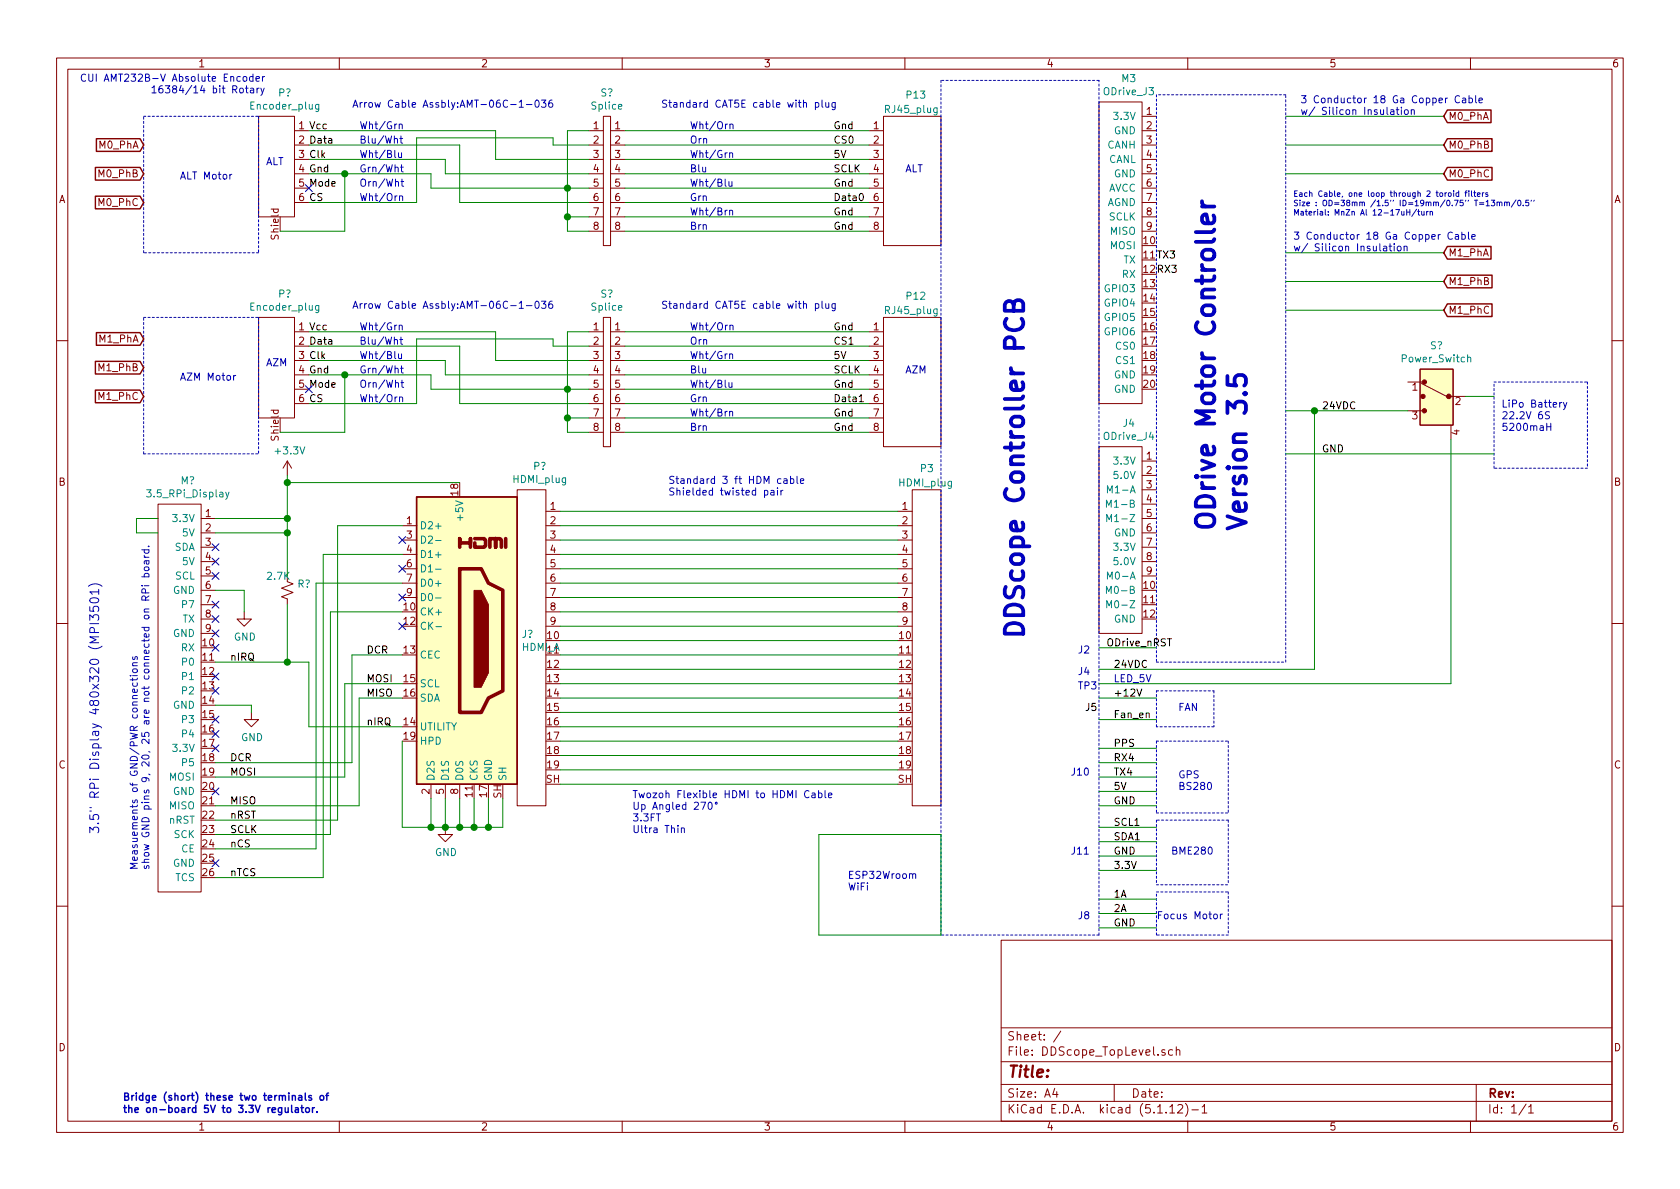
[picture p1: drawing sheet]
<svg xmlns="http://www.w3.org/2000/svg" width="297mm" height="210mm" viewBox="0 0 297 210" stroke-linecap="round" stroke-linejoin="round" font-family="sans-serif">
<g fill="none" stroke="#840000" stroke-width=".18">
<path d="M10 10.3h277v189.9h-277zM12 12.2h273v186.1h-273zM60 10.3v1.9M110 10.3v1.9M160 10.3v1.9M194.3 18h7.6v53.4h-7.6zM210 10.3v1.9M260 10.3v1.9M45.7 20.6h6.4v17.7h-6.4zM52.1 23.1h2.5M52.1 25.6h2.5M52.1 28.2h2.5"/>
<path d="M52.1 30.7h2.5M52.1 33.3h2.5M52.1 35.8h2.5M104.1 23.1h2.6M104.1 25.6h2.6M104.1 28.2h2.6M104.1 30.7h2.6M104.1 33.3h2.6M104.1 35.8h2.6M104.1 38.3h2.6M106.7 20.6h1.2v22.8h-1.2zM107.9 23.1h2.6"/>
<path d="M107.9 25.6h2.6M107.9 28.2h2.6M107.9 30.7h2.6M107.9 33.3h2.6M107.9 35.8h2.6M107.9 38.3h2.6M153.7 23.1h2.5M153.7 25.6h2.5M153.7 28.2h2.5M153.7 30.7h2.5M153.7 33.3h2.5M153.7 35.8h2.5"/>
<path d="M153.7 38.3h2.5M156.2 20.6h10.2v22.8h-10.2zM201.9 23.1h2.6M201.9 25.6h2.6M201.9 28.2h2.6M201.9 30.7h2.6M201.9 33.3h2.6M201.9 35.8h2.6M201.9 38.3h2.6M201.9 20.6h2.6M45.7 56.1h6.4v17.8h-6.4zM52.1 58.7h2.5"/>
<path d="M104.1 40.9h2.6M104.1 58.7h2.6M106.7 56.1h1.2v22.9h-1.2zM107.9 40.9h2.6M107.9 58.7h2.6M153.7 40.9h2.5M153.7 58.7h2.5M156.2 56.1h10.2v22.9h-10.2zM201.9 40.9h2.6M10 60.2h2M52.1 61.2h2.5M52.1 63.7h2.5"/>
<path d="M52.1 66.3h2.5M52.1 68.8h2.5M52.1 71.4h2.5M104.1 61.2h2.6M104.1 63.7h2.6M104.1 66.3h2.6M104.1 68.8h2.6M104.1 71.4h2.6M104.1 73.9h2.6M104.1 76.4h2.6M107.9 61.2h2.6M107.9 63.7h2.6"/>
<path d="M107.9 66.3h2.6M107.9 68.8h2.6M107.9 71.4h2.6M107.9 73.9h2.6M107.9 76.4h2.6M153.7 61.2h2.5M153.7 63.7h2.5M153.7 66.3h2.5M153.7 68.8h2.5M153.7 71.4h2.5M153.7 73.9h2.5M153.7 76.4h2.5"/>
<path d="M194.3 79h7.6v33h-7.6zM248.9 67.6h2.6M248.9 72.6h2.6M251.1 65.3h5.8v9.9h-5.8zM251.3 67.8l4.5 2.3M256.5 70.1h2.6M256.5 75.2v2.5M285 60.2h2M27.9 89.1h7.7v68.6h-7.7zM35.6 91.7h2.5M35.6 94.2h2.5M35.6 96.8h2.5"/>
<path d="M35.6 99.3h2.5M50.8 81.5l-.8 1.3M50.8 81.5v2.6M50.8 81.5l.8 1.3M71.1 93h2.6M71.1 95.5h2.6M71.1 98h2.6M91.4 86.6h5.1v55.9h-5.1zM96.5 90.4h2.6M96.5 93h2.6M96.5 95.5h2.6M96.5 98h2.6"/>
<path d="M158.7 90.4h2.6M158.7 93h2.6M158.7 95.5h2.6M158.7 98h2.6M161.3 86.6h5.1v55.9h-5.1zM201.9 91.7h2.6M201.9 94.2h2.6M201.9 96.8h2.6M201.9 99.3h2.6M201.9 81.5h2.6M201.9 84.1h2.6M201.9 86.6h2.6"/>
<path d="M201.9 89.1h2.6M10 110.3h2M35.6 101.8h2.5M35.6 104.4h2.5M35.6 106.9h2.5M35.6 109.5h2.5M35.6 112h2.5M43.2 108.2v1.3h1.2l-1.2 1.2-1.3-1.2h1.3M50.8 102.9l1 .3-2 .8 2 .8-2 .7 1 .4v1M71.1 100.6h2.6M71.1 103.1h2.6M71.1 105.7h2.6"/>
<path d="M96.5 100.6h2.6M96.5 103.1h2.6M96.5 105.7h2.6M96.5 108.2h2.6M96.5 110.7h2.6M158.7 100.6h2.6M158.7 103.1h2.6M158.7 105.7h2.6M158.7 108.2h2.6M158.7 110.7h2.6M201.9 101.8h2.6M285 110.3h2"/>
<path d="M44.4 126v1.2h1.3l-1.3 1.3-1.2-1.3h1.2M76.2 138.7v2.5M78.7 138.7v2.5M81.3 138.7v2.5M78.7 146.3v1.3h1.3l-1.3 1.2-1.2-1.2h1.2M10 160.2h2M177 166.3h108v32h-108zM285 160.2h2M60 198.3v1.9M110 198.3v1.9M160 198.3v1.9M177 194.8h108"/>
<path d="M177 191.8h108M177 187.8h108M177 181.8h108M186.5 192.5l-.4 1h1M186.8 193v1M187.6 182.3l-1.3 2M197 191.8v3M206 185.7l-.4-.1-.2 .2 .1 .2 .5 .2v.3h-.6M206.8 195.8l.5-.5v1.5M206.8 196.8h.9M207.3 185.7l-.4-.1-.3 .3 .1 .6 .2 .1 .4-.1M208 185.7l.2-.1 .3 .1 .1 .9"/>
<path d="M208 185.1v1.5M208.3 195.5l.2-.2h.3l.2 .2 .1 .3-.9 1h.9M209.6 195.1a1.71 1.71 0 0 1 0 2.3M210 198.3v1.9M210.7 196.3h1.2M212.5 195.8l.5-.5v1.5M212.5 196.8h.9M260 198.3v1.9M261 191.8v6.5M269.8 195.2l-1.2 2M270.3 195.8l.4-.5v1.5M270.3 196.8h.8"/>
</g>
<g fill="none" stroke="#008484" stroke-width=".18">
<path d="M56.4 18.5l-.1 1.1-.2 .1h-.3M56.4 18.5h-.4l-.2 .2 .1 .5h.5M165.7 19.1l-.1 1.1-.1 .1h-.3M165.7 19.1h-.4l-.2 .2 .1 .6h.5M56.4 54l-.1 1.2-.2 .1-.3-.1M56.4 54.1l-.4-.1-.2 .2 .1 .6h.5M165.7 54.6l-.1 1.2-.1 .1-.3-.1M165.7 54.7l-.4-.1-.2 .3 .1 .5h.5M259.5 63.3l.2-.1h.3v.8M39.9 87l.3 .9M40.5 87l-.4 1.2-.2 .1M77 95.6h1"/>
<path d="M195.6 89.7v-1.3l.4 1 .5-1v1.3M195.7 92.2v-1.2l.4 .9 .4-.9v1.2M195.8 87.2v-1.3l.4 .9 .4-.9v1.3M77 100.7h1M77 105.7h1M77.1 110.8h1M195.6 104.9v-1.2l.4 .9 .5-.9v1.2M195.7 107.5v-1.3l.4 .9 .4-.9v1.3M195.8 102.4v-1.3l.4 1 .4-1v1.3"/>
</g>
<g fill="#ffffc2" stroke="#ffffc2" stroke-width=".18">
<path d="M251.1 65.3h5.8v9.9h-5.8z"/>
<path d="M73.7 87.9h17.7v50.8h-17.7z"/>
</g>
<g fill="#840000" stroke="#840000" stroke-width=".18">
<path d="M83.8 104.4h1.3l1.3 2.5v12.1l-1.3 2.5h-1.3z"/>
<circle cx="256.2" cy="70.1" r=".41"/>
<circle cx="251.8" cy="72.6" r=".38"/>
<circle cx="251.8" cy="67.6" r=".38"/>
<circle cx="251.6" cy="70.1" r=".38"/>
</g>
<g fill="none" stroke="#840000" stroke-width=".25">
<path d="M255.9 19.5h7.7v2.2h-7.7l-.6-1.1zM16.9 29.6h7.9l.6 1.1-.6 1.1h-7.9zM16.9 34.7h7.9l.6 1.1-.6 1.1h-7.9zM17 24.5h7.8l.6 1.1-.6 1.2h-7.8zM255.9 29.6h7.9v2.2h-7.9l-.6-1.1zM255.9 24.5h7.9v2.3h-7.9l-.6-1.2zM17 58.8h7.8l.6 1.1-.6 1.2h-7.8zM255.9 43.6h7.7v2.2h-7.7l-.6-1.1zM255.9 48.7h7.9v2.2h-7.9l-.6-1.1zM255.9 53.7h7.9v2.3h-7.9l-.6-1.1zM16.9 63.9h7.9l.6 1.1-.6 1.1h-7.9zM16.9 69h7.9l.6 1.1-.6 1.1h-7.9z"/>
<path d="M73.7 87.9h17.7v50.8h-17.7z"/>
</g>
<path d="M81.3 96.8v-1.6v.8h1.9v-.8v1.6M83.9 95.2h1.7l.3 .3v1l-.3 .3h-1.7v-.8M86.6 96.8v-1.6h1v1.6v-1.6h.8l.2 .3v1.3M89.4 95.2v1.6M81.3 100.6h3.8l1.3 2.5 2.5 1.3v17.8l-2.5 1.2-1.3 2.6h-3.8z" fill="none" stroke="#840000" stroke-width=".63"/>
<g fill="none" stroke="#0000c2" stroke-width=".18" stroke-dasharray=".4 .4">
<path d="M166.4 14.2v151.1M194.3 14.2h-27.9M204.5 16.8v100.3M227.3 16.8h-22.8M25.4 20.6h20.3M45.7 20.6v24.1M25.4 44.7v-24.1M25.4 56.1h20.3M45.7 56.1v24.2M45.7 44.7h-20.3M264.2 67.6h16.5M280.7 67.6v15.2"/>
<path d="M25.4 80.3h20.3M25.4 80.3v-24.2M264.2 82.8v-15.2M280.7 82.8h-16.5M204.5 117.1h22.8M227.3 117.1v-100.3M204.5 131.1v12.7M204.5 128.5v-6.3M204.5 131.1h12.7M204.5 122.2h10.1M214.6 128.5h-10.1M214.6 122.2v6.3"/>
<path d="M217.2 131.1v12.7M204.5 143.8h12.7M204.5 157.7h12.7M204.5 156.5h12.7M204.5 145v11.5M217.2 157.7v7.6M217.2 145v11.5M217.2 145h-12.7M194.3 165.3v-151.1M194.3 165.3h-27.9M204.5 165.3v-7.6M217.2 165.3h-12.7"/>
</g>
<g fill="none" stroke="#008400" stroke-width=".18">
<path d="M54.6 28.2h24.1v2.5h25.4M54.6 30.7h21.6v2.6h27.9M54.6 23.1h33v5.1h16.5M54.6 25.6h26.7v10.2h22.8M61 30.7v10.2h-11.5M100.3 38.3h3.8M104.1 23.1h-3.8v17.8h3.8M104.1 25.6h-6.3v-1.2h-24.1v11.4h-19.1M110.5 30.7h43.2M110.5 23.1h43.2M110.5 28.2h43.2M110.5 35.8h43.2"/>
<path d="M110.5 25.6h43.2M110.5 33.3h43.2M110.5 38.3h43.2M227.3 30.7h28M227.3 25.6h28M227.3 20.6h28M54.6 58.7h33v5h16.5M104.1 58.7h-3.8v17.7h3.8M110.5 40.9h43.2M110.5 58.7h43.2M227.3 44.7h28M227.3 49.8h28"/>
<path d="M227.3 54.9h28M54.6 63.7h24.1v2.6h25.4M54.6 66.3h21.6v2.5h27.9M54.6 61.2h26.7v10.2h22.8M61 66.3v10.1h-11.5M100.3 73.9h3.8M104.1 61.2h-6.3v-1.3h-24.1v11.5h-19.1M110.5 66.3h43.2M110.5 63.7h43.2M110.5 61.2h43.2M110.5 71.4h43.2M110.5 68.8h43.2"/>
<path d="M110.5 73.9h43.2M110.5 76.4h43.2M227.3 72.6h21.6M232.4 72.6v45.8h-38.1M256.5 77.7v43.2h-62.2M259.1 70.1h5.1M27.9 91.7h-3.8v2.5h3.8M38.1 91.7h12.7M38.1 94.2h12.7M50.8 84.1v17.7M50.8 85.3h30.5M71.1 98h-14v57.2h-19"/>
<path d="M71.1 93h-11.4v52h-21.6M99.1 98h59.6M99.1 90.4h59.6M99.1 93h59.6M99.1 95.5h59.6M227.3 80.3h36.9M38.1 117.1h16.5v11.4h16.5M38.1 104.4h5.1v3.8M50.8 106.9v10.2M71.1 103.1h-15.2v47h-17.8M71.1 108.2h-12.7v39.4h-20.3M71.1 115.8h-8.9v19.1h-24.1"/>
<path d="M99.1 103.1h59.6M99.1 100.6h59.6M99.1 105.7h59.6M99.1 108.2h59.6M99.1 110.7h59.6M99.1 113.3h59.6M99.1 115.8h59.6M99.1 118.4h59.6M194.3 114.5h10.2M38.1 124.7h6.3v1.3M71.1 120.9h-10.1v16.5h-22.9M71.1 123.4h-7.6v19.1h-25.4"/>
<path d="M71.1 131.1v15.2h17.8v-5.1M99.1 133.6h59.6M99.1 138.7h59.6M99.1 136.1h59.6M99.1 120.9h59.6M99.1 131.1h59.6M99.1 123.4h59.6M99.1 126h59.6M99.1 128.5h59.6M194.3 139.9h10.2M194.3 137.4h10.2M194.3 123.4h10.2"/>
<path d="M194.3 134.9h10.2M194.3 132.3h10.2M194.3 127.2h10.2M76.2 141.2v5.1M78.7 141.2v5.1M81.3 141.2v5.1M83.8 141.2v5.1M86.4 141.2v5.1M144.8 147.6h21.6v17.7h-21.6zM194.3 142.5h10.2M194.3 146.3h10.2M194.3 159h10.2"/>
<path d="M194.3 153.9h10.2M194.3 151.4h10.2M194.3 148.8h10.2M194.3 164.1h10.2M194.3 161.5h10.2"/>
</g>
<path d="M152 34.3l.2-.1a.67 .67 0 0 1 .5 .6 .67 .67 0 0 1-.5 .7l-.2-.3-.1-.2zM151.9 71h.8M201 121.8l.4 1.3 .5-1.3" fill="none" stroke="#000" stroke-width=".18"/>
<g fill="none" stroke="#0000c2" stroke-width=".18">
<path d="M15.1 13.2a.5 .5 0 0 0-.6 0 .5 .5 0 0 0-.1 .6 .45 .45 0 0 0 .2 .5 .45 .45 0 0 0 .5-.1M15.7 13.1v1l.2 .3 .4-.1 .1-.2v-1M17 13.1v1.3M26.9 15.5l.4-.3v1.2M26.9 16.4h.7M28.7 15.2l-.4 .1-.2 .4v.6l.2 .1h.4l.1-.2-.1-.5-.4-.1-.2 .3M29.2 15.2h.8l-.4 .4 .4 .2v.5l-.2 .1-.6-.1M46.4 13.5v.9M46.8 13.5l-.4 .3M91.8 18.1l.4-.4v1.3M91.8 19h.7M93.1 18.5h1"/>
<path d="M94.7 17.8l.2-.1a.67 .67 0 0 1 .4 .6 .67 .67 0 0 1-.4 .7l-.3-.3v-.2zM95.7 17.7h.8l-.4 .5 .4 .1v.5l-.2 .2-.6-.2M97.6 17.7l-.3 .1a.81 .81 0 0 0 0 1.2l.3-.1 .1-.5-.2-.2h-.2l-.3 .2M144.2 18.2l.4-.1 .2 .3-.1 .5h-.5M144.2 18.1v1.3M145.3 17.7v1.1l.2 .2M146 18.1v.8l.4 .1 .1-.2M146.5 18.1v.9M147.7 18.1l-.1 1.2-.2 .1-.3-.1M147.7 18.2l-.4-.1-.2 .3 .1 .5h.5M245.9 19.5h.5l.1 .7M246.5 19.7l-.5 .1-.2 .1 .1 .3h.6"/>
<path d="M246.9 19.4h.4M247 19v1.1l.3 .1M247.8 19.4v.8M248.4 19.5l.3-.1 .3 .2-.1 .6h-.3l-.3-.2zM249.5 19.5l.2-.1 .3 .1 .1 .7M249.5 19.4v.8M258.1 17a.51 .51 0 0 0-.7 0 .51 .51 0 0 0-.1 .6 .46 .46 0 0 0 .2 .5 .46 .46 0 0 0 .6 0M258.6 17.4h.5l.1 .8M259.2 17.6l-.5 .1-.2 .2 .1 .2h.6M259.7 17.4l.4-.1 .2 .3-.1 .5h-.5M259.7 16.9v1.3M260.9 16.9v1.1l.2 .2"/>
<path d="M261.5 17.7l.6-.1v-.2l-.4-.1-.2 .2 .1 .6h.5M40.6 30.8v.9M41 30.8l-.4 .3M69.7 24.6l.2-.1h.3l.1 .8M70.5 27v.8l.3 .1 .2-.2M70.6 22.1l.2-.2 .3 .1v.8M70.6 34.8l.2-.2 .3 .1 .1 .8M70.6 34.6v.9M70.7 24.5h.5M70.8 29.6h.5M70.9 24v1.1l.3 .2M70.9 32.1h.5"/>
<path d="M71 29.1v1.1l.3 .2M71 27v.9M71.1 31.7v1.1l.3 .1M128.9 32.1v.8h.3l.2-.1M129 37.3l.2-.1h.3v.8M129 27.1l.2-.1 .3 .1v.8M129 37.2v.8M129.1 22.1l.1-.2 .3 .1 .1 .8M129.1 21.9v.9M129.4 32.1v.8M248.7 37.1v.9M248.7 37.5h.6"/>
<path d="M249.3 37.1v.9M250.5 37l-.9 1.3M250.6 37.4h.4M250.8 37.1v.8l.2 .1M251.4 37.4v.6l.4-.1M251.8 37.4v.6M252.2 37.4v.6M252.5 37.4l-.3 .2M252.9 37.5l.3-.1 .1 .6M252.9 37.4v.6M256.1 34.2h.4l.1 .3-.2 .2-.3-.1zM257 33.8h.1"/>
<path d="M257 34.1v.6M257.9 34.1h-.3l-.2 .2 .1 .4h.4M257.9 33.8v.9M259 34.1h.4M259.4 33.8l-.3 .1v.8M259.7 33.8h.1M259.7 34.1v.6M260.2 33.8v.8l.1 .1M260.6 34.1h.3M260.7 33.8v.8l.2 .1M261.2 34.4l.5-.1-.1-.2h-.2l-.2 .1 .1 .5h.3M261.6 35.9h.8"/>
<path d="M261.6 36.1h.8M262.1 34.1v.6M262.4 34.1l-.3 .2M262.8 35.7l.2-.3v1M262.8 36.4h.5M263 34.1h-.2l-.1 .1v.2l.3 .1v.2h-.3M263.7 35.4h.6l-.3 .4 .2 .1v.4l-.1 .1-.4-.1M264.7 35.8h.4v.6M264.7 35.7v.7M265.1 35.9l.2-.2 .2 .1 .1 .6M266 35.8h.4v.6M266 35.7v.7"/>
<path d="M266.4 35.9l.2-.2 .2 .1 .1 .6M268 35.4l-.8 1.2M268.4 35.5l.2-.1a.48 .48 0 0 1 .3 .5 .48 .48 0 0 1-.4 .4l-.2-.3zM269.3 36.3v.1M270.3 35.4h-.5l-.1 .5 .5-.1 .1 .5-.2 .1-.4-.1M270.8 35.4l-.1 .2M271.3 35.4l-.1 .2M70.6 57.6l.2-.1 .3 .1v.7M70.9 59.6v1.1l.3 .2M91.8 53.6l.4-.3v1.2M91.8 54.5h.7M93.1 54h1"/>
<path d="M94.7 53.4l.2-.1a.67 .67 0 0 1 .4 .6 .67 .67 0 0 1-.4 .6l-.3-.2v-.3zM95.7 53.3h.8l-.4 .4 .4 .2v.5l-.2 .1-.6-.1M97.6 53.3h-.3a.81 .81 0 0 0 0 1.2h.3l.1-.5-.2-.3h-.2l-.3 .3M129.1 57.6l.1-.1 .3 .1 .1 .7M129.1 57.5v.8M144.2 53.7h.4l.2 .2-.1 .6h-.5M144.2 53.7v1.3M145.3 53.3v1.1l.2 .1M146 53.7v.8h.4l.1-.1M146.5 53.7v.8M147.7 53.7l-.1 1.1-.2 .2-.3-.1M147.7 53.7h-.4l-.2 .2 .1 .6h.5"/>
<path d="M244.6 43.6h.5l.1 .8M245.2 43.8l-.4 .1-.2 .2v.2h.6M245.6 43.5h.5M245.8 43.1v1.1l.3 .2M246.5 43.5v.9M247.2 43.6l.3-.1 .2 .3-.1 .5-.3 .1-.3-.3zM248.3 43.7l.1-.2 .3 .1 .1 .8M248.3 43.5v.9M256.8 41.2a.51 .51 0 0 0-.6 0 .51 .51 0 0 0-.2 .6 .46 .46 0 0 0 .3 .5 .46 .46 0 0 0 .5-.1M257.3 41.5h.5l.1 .8M257.9 41.8h-.4l-.2 .2v.3h.6M258.5 41.5h.4l.2 .2-.1 .6h-.5"/>
<path d="M258.5 41v1.3M259.6 41v1.1l.2 .2M260.2 41.9l.6-.1v-.3h-.4l-.2 .2 .1 .6h.5M41.3 66.4v.8M41.7 66.4l-.4 .2M69.7 60.2l.2-.2 .3 .1 .1 .8M70.5 62.6v.8h.3l.2-.1M70.6 70.3l.2-.1 .3 .1 .1 .7M70.6 70.2v.8M70.7 60h.5M70.8 65.1h.5M70.9 67.7h.5"/>
<path d="M71 64.7v1.1l.3 .2M71 62.6v.8M71.1 67.2v1.1l.3 .2M128.9 67.7v.7l.3 .1 .2-.1M129 72.9l.2-.2 .3 .1v.8M129 62.7l.2-.1h.3v.8M129 72.7v.9M129.4 67.7v.8M273.5 75.5h.7M274 72.9l-.5-.1-.2 .1-.1 .2 .2 .2 .4 .2 .2 .3-.3 .3-.5-.1M274.2 74.8v1.3M275.8 71.2v.8"/>
<path d="M276.1 71.2l-.3 .2M276.4 71.2l.3 .8M277 71.2l-.4 1.1-.2 .1M25.1 97.2h1.2M25.5 98.2l.1 .2 .1 .1M25.5 98.5h.8M25.6 97.2l-.1 .4 .2 .2 .6-.1v-.5M25.8 99.2l.1 .4 .1 .2 .3-.1v-.5M26.2 96.6h.1M26.3 99.2h-.7v.5M135.2 86.8l.3-.1 .3 .2-.1 .6h-.5M135.2 86.7v1.3"/>
<path d="M136.3 86.8h.5l.1 .7M136.9 87l-.5 .1-.2 .1 .1 .3h.6M137.5 86.3v.1M137.5 86.7v.8M138.1 84.7h-.4l-.2 .2 .1 .5h.5M138.1 86.7v.8M138.4 86.7l-.3 .2M138.6 84.7h.5l.1 .8M139.2 85h-.5l-.1 .2v.2h.6M139.8 84.7h.3l.3 .2-.1 .5h-.5M139.8 84.2v1.3M140.9 84.2v1.1l.2 .2"/>
<path d="M141.5 85.1l.6-.1v-.3h-.4l-.2 .1 .1 .6h.5M15.6 103.7a1.85 1.85 0 0 1 2.4 0M15.9 109.7v-1l.6 .5 .1-.4h.7l.1 .2v.5l-.1 .2M15.9 107.3v.7l.7 .1-.1-.2v-.5l.3-.2 .5 .1 .1 .2v.4l-.1 .2M15.9 110.3h1.5M16 105.9a.86 .86 0 0 1 1.4 .3 1.02 1.02 0 0 1-1.5 0zM16.7 111.9l-.1-.8-.2-.1h-.4l-.1 .3v.6h1.5M17.4 104.7h-1.5l.4 .4M17.4 104.2v.9M23 119.5h.1M23.4 119.9v.5M23.4 119.5h.9"/>
<path d="M23.4 117.7h.9M23.5 118.4l.7-.1 .1 .2-.1 .3-.5 .1-.3-.2zM23.5 116.1l-.1 .4 .2 .1h.2l.1-.5h.3v.5M24.3 119.9l-.2 .3h-1.1M24.3 117.2h-.8l-.1 .3 .2 .2M25.1 103.6h.1M25.1 102h1.2M25.5 103.6h.8M25.6 102l-.1-.4 .2-.2 .6 .1v.5M25.6 100.4l.5-.2 .2 .2v.3l-.2 .2h-.4l-.2-.2zM25.7 106.1v-.6l-.2-.1-.3 .1-.1 .1v.5h1.2M25.7 104.8v-.6l-.2-.1-.3 .1-.1 .2v.4h1.2"/>
<path d="M26.3 107.7h-.7l-.1 .3 .1 .2M26.3 105.4l-.6 .4M23.5 120.7l-.1 .4 .3 .3 .5-.2v-.5M143 139.9a.6 .6 0 0 0-.8 .5 .6 .6 0 0 0 .6 .7l.2-.2M144.7 139.8v1.3M145.9 139.8v1.1l.1 .2M213.6 138.5l.2-.2a.69 .69 0 0 1 .4 .7 .69 .69 0 0 1-.4 .6l-.3-.2v-.3zM119.9 146v.1M120.5 146.5l.1-.1 .4 .1v.7M120.5 146.4v.8M123.9 141.9h.9l-.6 1.2M125.3 142l.2-.1a.69 .69 0 0 1 .4 .6 .69 .69 0 0 1-.4 .6l-.2-.1-.1-.4z"/>
<path d="M126.5 141.9h.3v.3h-.3zM143.6 140.3h.5v.8M144.1 140.5l-.4 .1-.2 .2 .2 .3 .4-.1M144.7 140.3l.4-.1 .2 .3-.1 .5h-.5M146.5 140.6l.6-.1-.1-.2-.3-.1-.2 .2v.6h.5M161.4 154.7l.1-.2 .3 .1 .1 .7M191.7 151h.7M214.6 161.8l.2-.2 .4 .2v.4l-.1 .2-.3 .1-.2-.1zM215.8 161.6v.9M216.2 161.6l-.4 .3"/>
</g>
<path d="M212.5 35.6a.87 .87 0 0 0 .7 .9M212.5 36.5h2.2M214.6 38.1l.1 .3v.6l-.1 .3-.4 .2h-1.2l-.3-.2-.2-.3v-.6l.2-.3 .6-.2 .3 1.6M178 56.4a1.12 1.12 0 0 0 .4 1.8 1.71 1.71 0 0 0 2.5-.9v-.3l-.3-.6M179.2 53.9l.2-.5a.89 .89 0 0 1 1.5 .3v1.3h-3.3v-1.1a.8 .8 0 0 1 .8-.7 .8 .8 0 0 1 .8 .7v1.1M214.7 40.6l-.1 .3-.4 .1h-2.8M217 66.5v1.5l1.6 .2-.3-.5v-.8l.1-.3 .5-.3h.8l.4 .3 .2 .3v.8l-.3 .5" fill="none" stroke="#0000c2" stroke-width=".66"/>
<g fill="none" stroke="#0000c2" stroke-width=".25">
<path d="M50.4 195.9l.1 .8h.3l.2-.1M51 195.9v.8M51.6 195.4v1.1l.1 .2M52.2 195.9h.5l.1 .8M52.8 196.2h-.5l-.1 .2v.3h.6M52.8 193.8h.5l.1 .8M53.2 195.9h.5M53.4 194l-.4 .1-.2 .2v.2h.6M53.4 195.4v1.1l.3 .2M54 193.3v1.1l.2 .2M54.2 195.9h.3l.2 .2-.1 .6h-.3l-.3-.2zM55.1 193.8l-.3-.1-.2 .2v.2l.5 .1v.3h-.5"/>
<path d="M55.2 195.9v.8M55.6 195.9l-.4 .2M56 196.6v.1M56.7 193.8l.3-.1 .3 .2-.2 .6-.3 .1-.2-.3zM57.6 193.7h.5M58.1 193.3l-.3 .2v1.1"/>
</g>
<g fill="#008400" stroke="#008400" stroke-width=".25">
<circle cx="100.3" cy="33.3" r=".51"/>
<circle cx="50.8" cy="94.2" r=".51"/>
<circle cx="100.3" cy="38.3" r=".51"/>
<circle cx="50.8" cy="117.1" r=".51"/>
<circle cx="78.7" cy="146.3" r=".51"/>
<circle cx="50.8" cy="85.3" r=".51"/>
<circle cx="76.2" cy="146.3" r=".51"/>
<circle cx="83.8" cy="146.3" r=".51"/>
<circle cx="232.4" cy="72.6" r=".51"/>
<circle cx="61" cy="30.7" r=".51"/>
<circle cx="100.3" cy="68.8" r=".51"/>
<circle cx="100.3" cy="73.9" r=".51"/>
<circle cx="61" cy="66.3" r=".51"/>
<circle cx="50.8" cy="91.7" r=".51"/>
<circle cx="81.3" cy="146.3" r=".51"/>
<circle cx="86.4" cy="146.3" r=".51"/>
</g>
<g fill="none" stroke="#000084" stroke-width=".18">
<path d="M54 32.7l1.2 1.2M55.2 32.7l-1.2 1.2M54 68.2l1.2 1.2M55.2 68.2l-1.2 1.2M37.5 96.2l1.2 1.2M37.5 98.7l1.2 1.2M38.7 96.2l-1.2 1.2M38.7 98.7l-1.2 1.2M70.5 100l1.2 1.2M70.5 94.9l1.2 1.2M71.7 100l-1.2 1.2M71.7 94.9l-1.2 1.2"/>
<path d="M37.5 101.2l1.2 1.3M37.5 106.3l1.2 1.2M37.5 108.9l1.2 1.2M37.5 113.9l1.2 1.3M37.5 119l1.2 1.2M37.5 111.4l1.2 1.2M38.7 101.2l-1.2 1.3M38.7 106.3l-1.2 1.2M38.7 108.9l-1.2 1.2M38.7 113.9l-1.2 1.3M38.7 119l-1.2 1.2M38.7 111.4l-1.2 1.2"/>
<path d="M70.5 110.1l1.2 1.2M70.5 105l1.2 1.3M71.7 110.1l-1.2 1.2M71.7 105l-1.2 1.3M37.5 121.6l1.2 1.2M37.5 126.6l1.2 1.3M37.5 129.2l1.2 1.2M37.5 131.7l1.2 1.2M37.5 139.3l1.2 1.3M38.7 121.6l-1.2 1.2M38.7 126.6l-1.2 1.3M38.7 129.2l-1.2 1.2"/>
<path d="M38.7 131.7l-1.2 1.2M38.7 139.3l-1.2 1.3M37.5 152l1.2 1.3M38.7 152l-1.2 1.3"/>
</g>
<g font-size="4.6" fill="#0000c2">
<text x="214.9" y="94.2" transform="rotate(-90 214.9 94.2)">ODrive Motor Controller</text>
<text x="220.5" y="94.2" transform="rotate(-90 220.5 94.2)">Version 3.5</text>
<text x="181.1" y="113.3" transform="rotate(-90 181.1 113.3)">DDScope Controller PCB</text>
</g>
<text font-size="2.8" fill="#840000" x="178" y="190.5">Title:</text>
<text font-size="2.2" fill="#0000c2" x="17.5" y="147.6" transform="rotate(-90 17.5 147.6)">3.5&quot; RPi Display 480x320 (MPI3501)</text>
<g font-size="2.1" fill="#840000">
<text x="178" y="184">Sheet: /</text>
<text x="178" y="186.7">File: DDScope_TopLevel.sch</text>
<text x="178" y="196.9">KiCad E.D.A. kicad (5.1.12)-1</text>
<text x="178" y="194.1">Size: A4</text>
<text x="200" y="194.1">Date:</text>
<text x="263" y="194.1">Rev:</text>
<text x="263" y="196.9">Id: 1/1</text>
</g>
<g font-size="1.8" fill="#840000">
<text x="35" y="11.9">1</text>
<text x="85" y="11.9">2</text>
<text x="135" y="11.9">3</text>
<text x="185" y="11.9">4</text>
<text x="235" y="11.9">5</text>
<text x="285" y="11.9">6</text>
<text x="104.9" y="22.9">1</text>
<text x="108.7" y="22.9">1</text>
<text x="154.5" y="22.9">1</text>
<text x="202.7" y="20.3">1</text>
<text x="202.7" y="22.9">2</text>
<text x="256.1" y="21.2">M0_PhA</text>
<text x="17.6" y="26.3">M0_PhA</text>
<text x="104.9" y="25.4">2</text>
<text x="104.9" y="27.9">3</text>
<text x="108.7" y="25.4">2</text>
<text x="108.7" y="27.9">3</text>
<text x="154.5" y="25.4">2</text>
<text x="154.5" y="27.9">3</text>
<text x="202.7" y="25.4">3</text>
<text x="202.7" y="27.9">4</text>
<text x="256.1" y="26.3">M0_PhB</text>
<text x="10.4" y="35.9">A</text>
<text x="17.6" y="31.4">M0_PhB</text>
<text x="104.9" y="30.5">4</text>
<text x="104.9" y="33">5</text>
<text x="104.9" y="35.6">6</text>
<text x="108.7" y="30.5">4</text>
<text x="108.7" y="33">5</text>
<text x="108.7" y="35.6">6</text>
<text x="154.5" y="30.5">4</text>
<text x="154.5" y="33">5</text>
<text x="154.5" y="35.6">6</text>
<text x="202.7" y="30.5">5</text>
<text x="202.7" y="33">6</text>
<text x="202.7" y="35.6">7</text>
<text x="256.1" y="31.4">M0_PhC</text>
<text x="285.4" y="35.9">A</text>
<text x="17.6" y="36.4">M0_PhC</text>
<text x="104.9" y="38.1">7</text>
<text x="104.9" y="40.6">8</text>
<text x="108.7" y="38.1">7</text>
<text x="108.7" y="40.6">8</text>
<text x="154.5" y="38.1">7</text>
<text x="154.5" y="40.6">8</text>
<text x="202.7" y="38.1">8</text>
<text x="202.7" y="40.6">9</text>
<text x="49.3" y="42.3" transform="rotate(-90 49.3 42.3)">Shield</text>
<text x="202.2" y="43.2">10</text>
<text x="256.1" y="45.3">M1_PhA</text>
<text x="202.2" y="50.8">13</text>
<text x="202.2" y="53.3">14</text>
<text x="256.1" y="50.4">M1_PhB</text>
<text x="104.9" y="58.4">1</text>
<text x="108.7" y="58.4">1</text>
<text x="154.5" y="58.4">1</text>
<text x="202.2" y="55.9">15</text>
<text x="202.2" y="58.4">16</text>
<text x="256.1" y="55.5">M1_PhC</text>
<text x="17.6" y="60.6">M1_PhA</text>
<text x="17.6" y="65.7">M1_PhB</text>
<text x="104.9" y="61">2</text>
<text x="104.9" y="63.5">3</text>
<text x="108.7" y="61">2</text>
<text x="108.7" y="63.5">3</text>
<text x="154.5" y="61">2</text>
<text x="154.5" y="63.5">3</text>
<text x="202.2" y="61">17</text>
<text x="202.2" y="63.5">18</text>
<text x="17.6" y="70.7">M1_PhC</text>
<text x="104.9" y="66">4</text>
<text x="104.9" y="68.6">5</text>
<text x="104.9" y="71.1">6</text>
<text x="108.7" y="66">4</text>
<text x="108.7" y="68.6">5</text>
<text x="108.7" y="71.1">6</text>
<text x="154.5" y="66">4</text>
<text x="154.5" y="68.6">5</text>
<text x="154.5" y="71.1">6</text>
<text x="202.2" y="66">19</text>
<text x="202.2" y="68.6">20</text>
<text x="249.7" y="69.1">1</text>
<text x="257.3" y="71.6">2</text>
<text x="49.3" y="77.8" transform="rotate(-90 49.3 77.8)">Shield</text>
<text x="104.9" y="73.7">7</text>
<text x="104.9" y="76.2">8</text>
<text x="108.7" y="73.7">7</text>
<text x="108.7" y="76.2">8</text>
<text x="154.5" y="73.7">7</text>
<text x="154.5" y="76.2">8</text>
<text x="249.7" y="74.2">3</text>
<text x="258.1" y="76.9" transform="rotate(-90 258.1 76.9)">4</text>
<text x="202.7" y="81.3">1</text>
<text x="202.7" y="83.8">2</text>
<text x="10.4" y="85.9">B</text>
<text x="81" y="87.6" transform="rotate(-90 81 87.6)">18</text>
<text x="202.7" y="86.4">3</text>
<text x="202.7" y="88.9">4</text>
<text x="285.4" y="85.9">B</text>
<text x="36.3" y="91.4">1</text>
<text x="36.3" y="94">2</text>
<text x="71.9" y="92.7">1</text>
<text x="71.9" y="95.2">3</text>
<text x="97.3" y="90.2">1</text>
<text x="97.3" y="92.7">2</text>
<text x="97.3" y="95.2">3</text>
<text x="159.5" y="90.2">1</text>
<text x="159.5" y="92.7">2</text>
<text x="159.5" y="95.2">3</text>
<text x="202.7" y="91.4">5</text>
<text x="202.7" y="94">6</text>
<text x="36.3" y="96.5">3</text>
<text x="36.3" y="99.1">4</text>
<text x="36.3" y="101.6">5</text>
<text x="71.9" y="97.8">4</text>
<text x="71.9" y="100.3">6</text>
<text x="97.3" y="97.8">4</text>
<text x="97.3" y="100.3">5</text>
<text x="159.5" y="97.8">4</text>
<text x="159.5" y="100.3">5</text>
<text x="202.7" y="96.5">7</text>
<text x="202.7" y="99.1">8</text>
<text x="202.7" y="101.6">9</text>
<text x="36.3" y="104.1">6</text>
<text x="36.3" y="106.7">7</text>
<text x="71.4" y="107.9">10</text>
<text x="71.9" y="102.9">7</text>
<text x="71.9" y="105.4">9</text>
<text x="97.3" y="102.9">6</text>
<text x="97.3" y="105.4">7</text>
<text x="97.3" y="107.9">8</text>
<text x="159.5" y="102.9">6</text>
<text x="159.5" y="105.4">7</text>
<text x="159.5" y="107.9">8</text>
<text x="202.2" y="104.1">10</text>
<text x="202.2" y="106.7">11</text>
<text x="36.3" y="109.2">8</text>
<text x="36.3" y="111.8">9</text>
<text x="71.4" y="110.5">12</text>
<text x="96.8" y="113">10</text>
<text x="97.3" y="110.5">9</text>
<text x="159.1" y="113">10</text>
<text x="159.5" y="110.5">9</text>
<text x="202.2" y="109.2">12</text>
<text x="35.9" y="114.3">10</text>
<text x="35.9" y="116.8">11</text>
<text x="35.9" y="119.4">12</text>
<text x="71.4" y="115.6">13</text>
<text x="96.8" y="118.1">12</text>
<text x="159.1" y="115.6">11</text>
<text x="159.1" y="118.1">12</text>
<text x="35.9" y="121.9">13</text>
<text x="35.9" y="124.5">14</text>
<text x="71.4" y="120.6">15</text>
<text x="71.4" y="123.2">16</text>
<text x="96.8" y="120.6">13</text>
<text x="96.8" y="123.2">14</text>
<text x="96.8" y="125.7">15</text>
<text x="159.1" y="120.6">13</text>
<text x="159.1" y="123.2">14</text>
<text x="159.1" y="125.7">15</text>
<text x="35.9" y="127">15</text>
<text x="35.9" y="129.5">16</text>
<text x="71.4" y="128.3">14</text>
<text x="71.4" y="130.8">19</text>
<text x="96.8" y="128.3">16</text>
<text x="96.8" y="130.8">17</text>
<text x="159.1" y="128.3">16</text>
<text x="159.1" y="130.8">17</text>
<text x="10.4" y="135.9">C</text>
<text x="35.9" y="132.1">17</text>
<text x="35.9" y="134.6">18</text>
<text x="35.9" y="137.2">19</text>
<text x="96.8" y="133.3">18</text>
<text x="96.8" y="135.9">19</text>
<text x="159.1" y="133.3">18</text>
<text x="159.1" y="135.9">19</text>
<text x="285.4" y="135.9">C</text>
<text x="35.9" y="139.7">20</text>
<text x="35.9" y="142.2">21</text>
<text x="75.9" y="140.4" transform="rotate(-90 75.9 140.4)">2</text>
<text x="78.5" y="140.4" transform="rotate(-90 78.5 140.4)">5</text>
<text x="81" y="140.4" transform="rotate(-90 81 140.4)">8</text>
<text x="83.6" y="140.9" transform="rotate(-90 83.6 140.9)">11</text>
<text x="86.1" y="140.9" transform="rotate(-90 86.1 140.9)">17</text>
<text x="88.6" y="141.2" transform="rotate(-90 88.6 141.2)">SH</text>
<text x="96.6" y="138.4">SH</text>
<text x="158.8" y="138.4">SH</text>
<text x="35.9" y="144.8">22</text>
<text x="35.9" y="147.3">23</text>
<text x="35.9" y="149.9">24</text>
<text x="35.9" y="152.4">25</text>
<text x="35.9" y="154.9">26</text>
<text x="10.4" y="185.9">D</text>
<text x="285.4" y="185.9">D</text>
<text x="35" y="199.9">1</text>
<text x="85" y="199.9">2</text>
<text x="135" y="199.9">3</text>
<text x="185" y="199.9">4</text>
<text x="235" y="199.9">5</text>
<text x="285" y="199.9">6</text>
</g>
<g font-size="1.8" fill="#0000c2">
<text x="18" y="14.4">CUI AMT232B-V Absolute Encoder</text>
<text x="30.9" y="16.5">16384/14 bit Rotary</text>
<text x="62.2" y="19">Arrow Cable Assbly:AMT-06C-1-036</text>
<text x="63.5" y="22.9">Wht/Grn</text>
<text x="116.8" y="19">Standard CAT5E cable with plug</text>
<text x="121.9" y="22.9">Wht/Orn</text>
<text x="229.9" y="18.3">3 Conductor 18 Ga Copper Cable</text>
<text x="229.9" y="20.3">w/ Silicon Insulation</text>
<text x="47" y="29.2">ALT</text>
<text x="63.5" y="25.4">Blu/Wht</text>
<text x="63.5" y="27.9">Wht/Blu</text>
<text x="121.9" y="27.9">Wht/Grn</text>
<text x="121.9" y="25.4">Orn</text>
<text x="31.7" y="31.7">ALT Motor</text>
<text x="63.5" y="30.5">Grn/Wht</text>
<text x="63.5" y="33">Orn/Wht</text>
<text x="63.5" y="35.6">Wht/Orn</text>
<text x="121.9" y="33">Wht/Blu</text>
<text x="121.9" y="35.6">Grn</text>
<text x="121.9" y="30.5">Blu</text>
<text x="160" y="30.5">ALT</text>
<text x="121.9" y="38.1">Wht/Brn</text>
<text x="121.9" y="40.6">Brn</text>
<text x="228.6" y="42.4">3 Conductor 18 Ga Copper Cable</text>
<text x="228.6" y="44.4">w/ Silicon Insulation</text>
<text x="62.2" y="54.6">Arrow Cable Assbly:AMT-06C-1-036</text>
<text x="63.5" y="58.4">Wht/Grn</text>
<text x="116.8" y="54.6">Standard CAT5E cable with plug</text>
<text x="121.9" y="58.4">Wht/Orn</text>
<text x="47" y="64.8">AZM</text>
<text x="63.5" y="63.5">Wht/Blu</text>
<text x="63.5" y="61">Blu/Wht</text>
<text x="121.9" y="61">Orn</text>
<text x="121.9" y="63.5">Wht/Grn</text>
<text x="31.7" y="67.3">AZM Motor</text>
<text x="63.5" y="68.6">Orn/Wht</text>
<text x="63.5" y="66">Grn/Wht</text>
<text x="63.5" y="71.1">Wht/Orn</text>
<text x="121.9" y="68.6">Wht/Blu</text>
<text x="121.9" y="66">Blu</text>
<text x="121.9" y="71.1">Grn</text>
<text x="160" y="66">AZM</text>
<text x="121.9" y="76.2">Brn</text>
<text x="121.9" y="73.7">Wht/Brn</text>
<text x="265.4" y="72.1">LiPo Battery</text>
<text x="265.4" y="74.1">22.2V 6S</text>
<text x="265.4" y="76.2">5200maH</text>
<text x="118.1" y="85.6">Standard 3 ft HDM cable</text>
<text x="118.1" y="87.6">Shielded twisted pair</text>
<text x="190.5" y="119.4">J4</text>
<text x="190.5" y="115.6">J2</text>
<text x="190.5" y="121.9">TP3</text>
<text x="196.8" y="120.6">LED_5V</text>
<text x="208.3" y="125.7">FAN</text>
<text x="189.2" y="137.2">J10</text>
<text x="208.3" y="137.6">GPS</text>
<text x="111.8" y="141.1">Twozoh Flexible HDMI to HDMI Cable</text>
<text x="111.8" y="143.2">Up Angled 270°</text>
<text x="208.3" y="139.7">BS280</text>
<text x="111.8" y="145.3">3.3FT</text>
<text x="111.8" y="147.3">Ultra Thin</text>
<text x="24.4" y="153.9" transform="rotate(-90 24.4 153.9)">Measuements of GND/PWR connections</text>
<text x="26.4" y="153.9" transform="rotate(-90 26.4 153.9)">show GND pins 9, 20, 25 are not connected on RPi board.</text>
<text x="149.9" y="155.4">ESP32Wroom</text>
<text x="189.2" y="151.1">J11</text>
<text x="207" y="151.1">BME280</text>
<text x="149.9" y="157.5">WiFi</text>
<text x="190.5" y="162.6">J8</text>
<text x="204.5" y="162.6">Focus Motor</text>
<text x="21.6" y="194.6">Bridge (short) these two terminals of</text>
<text x="21.6" y="196.8">the on-board 5V to 3.3V regulator.</text>
</g>
<g font-size="1.8" fill="#008484">
<text x="49.3" y="17.1">P?</text>
<text x="106.2" y="17.1">S?</text>
<text x="160.4" y="17.4">P13</text>
<text x="195.2" y="16.8">ODrive_J3</text>
<text x="198.4" y="14.5">M3</text>
<text x="44.5" y="19.4">Encoder_plug</text>
<text x="104.7" y="19.4">Splice</text>
<text x="156.7" y="20">RJ45_plug</text>
<text x="197" y="23.7">GND</text>
<text x="197.3" y="21.2">3.3V</text>
<text x="195.8" y="26.3">CANH</text>
<text x="196" y="28.8">CANL</text>
<text x="195.9" y="33.9">AVCC</text>
<text x="197" y="31.4">GND</text>
<text x="195.7" y="36.4">AGND</text>
<text x="196.1" y="39">SCLK</text>
<text x="196.4" y="41.5">MISO</text>
<text x="196.4" y="44.1">MOSI</text>
<text x="198.7" y="46.6">TX</text>
<text x="49.3" y="52.6">P?</text>
<text x="106.2" y="52.6">S?</text>
<text x="160.4" y="53">P12</text>
<text x="195.5" y="51.7">GPIO3</text>
<text x="198.5" y="49.1">RX</text>
<text x="44.5" y="54.9">Encoder_plug</text>
<text x="104.7" y="54.9">Splice</text>
<text x="156.7" y="55.5">RJ45_plug</text>
<text x="195.5" y="54.2">GPIO4</text>
<text x="195.5" y="56.8">GPIO5</text>
<text x="195.5" y="59.3">GPIO6</text>
<text x="197.5" y="61.8">CS0</text>
<text x="197.5" y="64.4">CS1</text>
<text x="248" y="64.1">Power_Switch</text>
<text x="252.9" y="61.8">S?</text>
<text x="197" y="66.9">GND</text>
<text x="197" y="69.5">GND</text>
<text x="195.2" y="77.8">ODrive_J4</text>
<text x="198.6" y="75.5">J4</text>
<text x="48.8" y="80.4">+3.3V</text>
<text x="94.3" y="83.1">P?</text>
<text x="162.8" y="83.5">P3</text>
<text x="197.3" y="82.2">3.3V</text>
<text x="26.4" y="88">3.5_RPi_Display</text>
<text x="32" y="85.6">M?</text>
<text x="90.8" y="85.4">HDMI_plug</text>
<text x="159.1" y="86">HDMI_plug</text>
<text x="196.6" y="87.2">M1-A</text>
<text x="196.6" y="89.8">M1-B</text>
<text x="197.3" y="84.7">5.0V</text>
<text x="30.9" y="92.3">3.3V</text>
<text x="32.4" y="94.9">5V</text>
<text x="74.2" y="93.6">D2+</text>
<text x="81.9" y="91.6" transform="rotate(-90 81.9 91.6)">+5V</text>
<text x="196.8" y="92.3">M1-Z</text>
<text x="197" y="94.9">GND</text>
<text x="30.8" y="97.4">SDA</text>
<text x="32.4" y="99.9">5V</text>
<text x="74.2" y="96.1">D2-</text>
<text x="74.2" y="98.7">D1+</text>
<text x="74.2" y="101.2">D1-</text>
<text x="197.3" y="97.4">3.3V</text>
<text x="197.3" y="99.9">5.0V</text>
<text x="30.6" y="105">GND</text>
<text x="31" y="102.5">SCL</text>
<text x="32.4" y="107.6">P7</text>
<text x="47.3" y="102.5">2.7K</text>
<text x="52.6" y="103.9">R?</text>
<text x="74.2" y="103.8">D0+</text>
<text x="74.2" y="106.3">D0-</text>
<text x="196.6" y="105">M0-B</text>
<text x="196.6" y="102.5">M0-A</text>
<text x="196.8" y="107.6">M0-Z</text>
<text x="30.6" y="112.6">GND</text>
<text x="32.3" y="110.1">TX</text>
<text x="41.4" y="113.3">GND</text>
<text x="74.2" y="108.8">CK+</text>
<text x="74.2" y="111.4">CK-</text>
<text x="92.3" y="112.8">J?</text>
<text x="197" y="110.1">GND</text>
<text x="32.1" y="115.2">RX</text>
<text x="32.4" y="117.7">P0</text>
<text x="74.2" y="116.5">CEC</text>
<text x="92.3" y="115.1">HDMI_A</text>
<text x="96.8" y="115.6">11</text>
<text x="30.6" y="125.3">GND</text>
<text x="32.4" y="120.3">P1</text>
<text x="32.4" y="122.8">P2</text>
<text x="74.2" y="121.5">SCL</text>
<text x="74.2" y="124.1">SDA</text>
<text x="32.4" y="127.9">P3</text>
<text x="32.4" y="130.4">P4</text>
<text x="42.6" y="131.1">GND</text>
<text x="74.2" y="129.2">UTILITY</text>
<text x="74.2" y="131.7">HPD</text>
<text x="30.9" y="133">3.3V</text>
<text x="32.4" y="135.5">P5</text>
<text x="30" y="138">MOSI</text>
<text x="30" y="143.1">MISO</text>
<text x="30.6" y="140.6">GND</text>
<text x="76.8" y="138.2" transform="rotate(-90 76.8 138.2)">D2S</text>
<text x="79.4" y="138.2" transform="rotate(-90 79.4 138.2)">D1S</text>
<text x="81.9" y="138.2" transform="rotate(-90 81.9 138.2)">D0S</text>
<text x="84.5" y="138.2" transform="rotate(-90 84.5 138.2)">CKS</text>
<text x="87" y="138.2" transform="rotate(-90 87 138.2)">GND</text>
<text x="89.5" y="138.2" transform="rotate(-90 89.5 138.2)">SH</text>
<text x="29.9" y="145.7">nRST</text>
<text x="30.8" y="148.2">SCK</text>
<text x="30.6" y="153.3">GND</text>
<text x="31" y="155.8">TCS</text>
<text x="32.1" y="150.7">CE</text>
<text x="76.9" y="151.4">GND</text>
</g>
<g font-size="1.8">
<text x="52.9" y="22.9">1 Vcc</text>
<text x="147.3" y="22.9">Gnd</text>
<text x="52.9" y="25.4">2 Data</text>
<text x="52.9" y="27.9">3 Clk</text>
<text x="147.3" y="25.4">CS0</text>
<text x="147.3" y="27.9">5V</text>
<text x="52.9" y="30.5">4 Gnd</text>
<text x="52.9" y="33">5 Mode</text>
<text x="52.9" y="35.6">6 CS</text>
<text x="147.3" y="30.5">SCLK</text>
<text x="147.3" y="33">Gnd</text>
<text x="147.3" y="35.6">Data0</text>
<text x="147.3" y="38.1">Gnd</text>
<text x="147.3" y="40.6">Gnd</text>
<text x="202.2" y="45.7">11TX3</text>
<text x="202.2" y="48.3">12RX3</text>
<text x="52.9" y="58.4">1 Vcc</text>
<text x="147.3" y="58.4">Gnd</text>
<text x="52.9" y="61">2 Data</text>
<text x="52.9" y="63.5">3 Clk</text>
<text x="147.3" y="61">CS1</text>
<text x="147.3" y="63.5">5V</text>
<text x="52.9" y="66">4 Gnd</text>
<text x="52.9" y="68.6">5 Mode</text>
<text x="52.9" y="71.1">6 CS</text>
<text x="147.3" y="68.6">Gnd</text>
<text x="147.3" y="71.1">Data1</text>
<text x="147.3" y="66">SCLK</text>
<text x="147.3" y="73.7">Gnd</text>
<text x="147.3" y="76.2">Gnd</text>
<text x="233.7" y="72.4">24VDC</text>
<text x="233.7" y="80">GND</text>
<text x="40.6" y="116.8">nIRQ</text>
<text x="64.8" y="115.6">DCR</text>
<text x="195.6" y="114.3">ODrive_nRST</text>
<text x="196.8" y="118.1">24VDC</text>
<text x="64.8" y="120.6">MOSI</text>
<text x="64.8" y="123.2">MISO</text>
<text x="191.8" y="125.7">J5</text>
<text x="196.8" y="123.2">+12V</text>
<text x="64.8" y="128.3">nIRQ</text>
<text x="196.8" y="127">Fan_en</text>
<text x="40.6" y="137.2">MOSI</text>
<text x="40.6" y="134.6">DCR</text>
<text x="196.8" y="137.2">TX4</text>
<text x="196.8" y="134.6">RX4</text>
<text x="196.8" y="132.1">PPS</text>
<text x="40.6" y="142.2">MISO</text>
<text x="196.8" y="142.2">GND</text>
<text x="196.8" y="139.7">5V</text>
<text x="40.6" y="144.8">nRST</text>
<text x="40.6" y="147.3">SCLK</text>
<text x="40.6" y="149.9">nCS</text>
<text x="196.8" y="146">SCL1</text>
<text x="196.8" y="148.6">SDA1</text>
<text x="40.6" y="154.9">nTCS</text>
<text x="196.8" y="151.1">GND</text>
<text x="196.8" y="153.7">3.3V</text>
<text x="196.8" y="158.7">1A</text>
<text x="196.8" y="161.3">2A</text>
<text x="196.8" y="163.8">GND</text>
</g>
<g font-size="1.4" fill="#0000c2">
<text x="228.6" y="34.8">Each Cable, one loop through 2 toroid filters</text>
<text x="228.6" y="36.4">Size : OD=38mm /1.5'' ID=19mm/0.75'' T=13mm/0.5''</text>
<text x="228.6" y="38.1">Material: MnZn Al 12-17uH/turn</text>
</g>
</svg>
